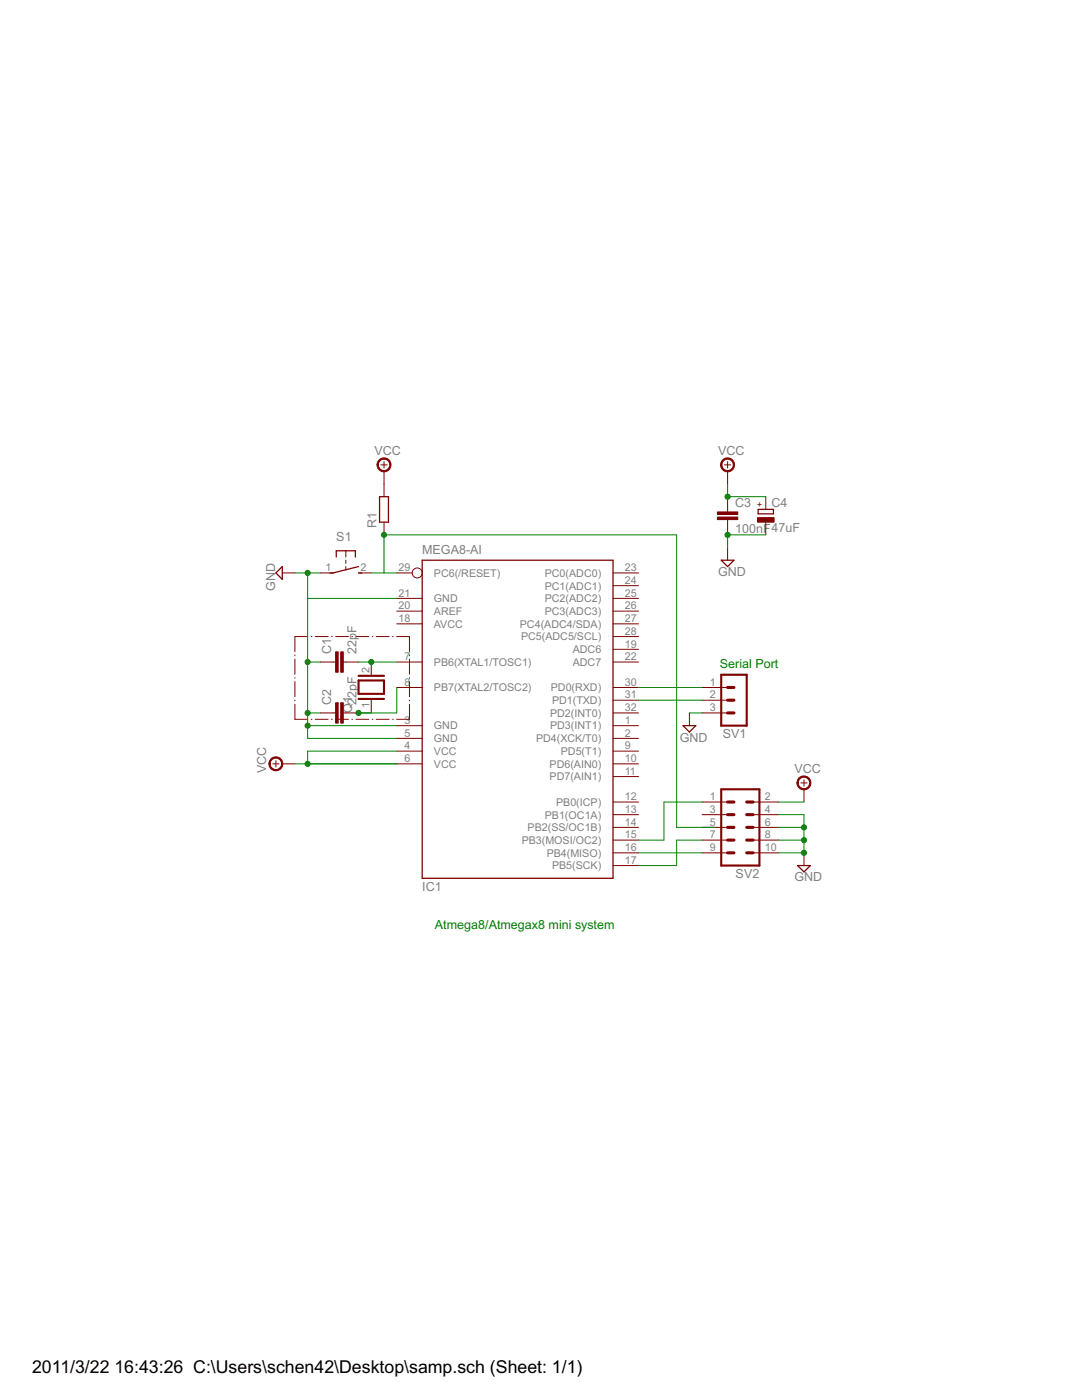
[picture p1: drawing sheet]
<svg xmlns="http://www.w3.org/2000/svg" width="216mm" height="279mm" viewBox="0 0 216 279" stroke-linecap="round" stroke-linejoin="round" font-family="sans-serif">
<g fill="#800000" stroke="#800000" stroke-width=".2">
<path d="M58.8 127h2.6z"/>
<path d="M62.1 127h.1z"/>
<path d="M62.9 127h2.6z"/>
<path d="M66.1 127h.2z"/>
<path d="M67 127h2.5z"/>
<path d="M70.2 127h.1z"/>
<path d="M71 127h2.6z"/>
<path d="M74.3 127h.1z"/>
<path d="M75.1 127h2.5z"/>
<path d="M78.3 127h.2z"/>
<path d="M79.1 127h2.6z"/>
<path d="M81.7 127v3z"/>
<path d="M81.7 130.7v.2z"/>
<path d="M81.7 131.6v3z"/>
<path d="M81.7 135.2v.2z"/>
<path d="M81.7 136v3z"/>
<path d="M81.7 139.7v.2z"/>
<path d="M81.7 140.5v3.1z"/>
<path d="M79.1 143.6h2.6z"/>
<path d="M78.3 143.6h.2z"/>
<path d="M75.1 143.6h2.5z"/>
<path d="M74.3 143.6h.1z"/>
<path d="M71 143.6h2.6z"/>
<path d="M70.2 143.6h.1z"/>
<path d="M67 143.6h2.5z"/>
<path d="M66.1 143.6h.2z"/>
<path d="M62.9 143.6h2.6z"/>
<path d="M62.1 143.6h.1z"/>
<path d="M58.8 143.6h2.6z"/>
<path d="M58.8 140.5v3.1z"/>
<path d="M58.8 139.7v.2z"/>
<path d="M58.8 136v3z"/>
<path d="M58.8 135.2v.2z"/>
<path d="M58.8 131.6v3z"/>
<path d="M58.8 130.7v.2z"/>
<path d="M58.8 127v3z"/>
<path d="M122.3 172.7h5.1z"/>
<path d="M79.2 137.2h5z"/>
<path d="M79.2 132.1h5z"/>
<path d="M79.2 144.8h5z"/>
<path d="M79.2 147.4h5z"/>
<path d="M79.2 149.9h5z"/>
<path d="M79.2 152.4h5z"/>
<path d="M79.2 119.4h5z"/>
<path d="M79.2 122h5z"/>
<path d="M79.2 124.5h5z"/>
<path d="M122.3 170.2h5.1z"/>
<path d="M122.3 167.7h5.1z"/>
<path d="M122.3 165.1h5.1z"/>
<path d="M122.3 162.6h5.1z"/>
<path d="M122.3 160.1h5.1z"/>
<path d="M122.3 155h5.1z"/>
<path d="M122.3 152.4h5.1z"/>
<path d="M122.3 149.9h5.1z"/>
<path d="M122.3 147.4h5.1z"/>
<path d="M122.3 144.8h5.1z"/>
<path d="M122.3 142.3h5.1z"/>
<path d="M122.3 139.7h5.1z"/>
<path d="M122.3 137.2h5.1z"/>
<path d="M122.3 132.1h5.1z"/>
<path d="M122.3 129.6h5.1z"/>
<path d="M122.3 127h5.1z"/>
<path d="M122.3 124.5h5.1z"/>
<path d="M122.3 122h5.1z"/>
<path d="M122.3 119.4h5.1z"/>
<path d="M122.3 116.9h5.1z"/>
<path d="M122.3 114.3h5.1z"/>
<path d="M79.2 114.3h3.1z"/>
<path d="M74.1 132.1v2.6z"/>
<path d="M74.1 139.7v2.6z"/>
<path d="M63.9 132.1h2.6z"/>
<path d="M69 132.1h2.5z"/>
<path d="M66.5 132.1h.5z"/>
<path d="M68.5 132.1h.5z"/>
<path d="M63.9 142.3h2.6z"/>
<path d="M69 142.3h2.5z"/>
<path d="M66.5 142.3h.5z"/>
<path d="M68.5 142.3h.5z"/>
<path d="M145.2 99.1v2.6z"/>
<path d="M145.2 104.2v2.5z"/>
<path d="M145.2 101.7v.5z"/>
<path d="M145.2 103.7v.5z"/>
<path d="M152.8 104.2v2.5z"/>
<path d="M152.8 99.1v2.6z"/>
<path d="M76.6 96.6v2.5z"/>
<path d="M76.6 104.2v2.5z"/>
<path d="M76.6 94v2.6z"/>
<path d="M76 92.8h1.3z"/>
<path d="M76.6 92.1v1.3z"/>
<path d="M56.3 114.3h2.5z"/>
<path d="M63.9 114.3h2.6z"/>
<path d="M71.5 114.3h2.6z"/>
<path d="M69 111.8v.6z"/>
<path d="M69 113.1v.6z"/>
<path d="M69 109.9v1.3z"/>
<path d="M56.3 152.4h2.5z"/>
<path d="M55.1 151.8v1.3z"/>
<path d="M54.4 152.4h1.3z"/>
<path d="M145.2 94v2.6z"/>
<path d="M144.5 92.8h1.3z"/>
<path d="M145.2 92.1v1.3z"/>
<path d="M145.2 109.3v2.5z"/>
<path d="M137.6 142.3v2.5z"/>
<path d="M140.1 137.2h5.1z"/>
<path d="M140.1 139.7h5.1z"/>
<path d="M140.1 142.3h5.1z"/>
<path d="M140.1 160.1h5.1z"/>
<path d="M140.1 162.6h5.1z"/>
<path d="M140.1 165.1h5.1z"/>
<path d="M150.3 160.1h5z"/>
<path d="M150.3 162.6h5z"/>
<path d="M150.3 165.1h5z"/>
<path d="M140.1 167.7h5.1z"/>
<path d="M140.1 170.2h5.1z"/>
<path d="M150.3 167.7h5z"/>
<path d="M150.3 170.2h5z"/>
<path d="M160.4 157.5v2.6z"/>
<path d="M159.8 156.3h1.3z"/>
<path d="M160.4 155.6v1.3z"/>
<path d="M160.4 170.2v2.5z"/>
<path d="M75.6 91.8a1.39 1.39 0 0 1 2.2 .3 1.39 1.39 0 0 1-.8 2 1.39 1.39 0 0 1-1.8-1.3h.3a1.15 1.15 0 0 1 1.6-1.1 1.15 1.15 0 0 1 .3 1.9 1.15 1.15 0 0 1-1.9-.6v-.2h-.3z" fill-rule="evenodd"/>
<path d="M54 151.5a1.4 1.4 0 0 1 2.2 .2 1.4 1.4 0 0 1-.8 2.1 1.4 1.4 0 0 1-1.7-1.4h.2a1.14 1.14 0 0 1 1.7-.9 1.14 1.14 0 0 1 .1 1.9 1.14 1.14 0 0 1-1.8-.7v-.3h-.2z" fill-rule="evenodd"/>
<path d="M144.2 91.8a1.39 1.39 0 0 1 2.2 .3 1.39 1.39 0 0 1-.9 2 1.39 1.39 0 0 1-1.7-1.3h.2a1.14 1.14 0 0 1 1.6-1.1 1.14 1.14 0 0 1 .3 1.9 1.14 1.14 0 0 1-1.8-.6l-.1-.2h-.2z" fill-rule="evenodd"/>
<path d="M159.4 155.3a1.4 1.4 0 0 1 2.2 .2 1.4 1.4 0 0 1-.8 2.1 1.4 1.4 0 0 1-1.8-1.3h.3a1.14 1.14 0 0 1 1.7-1 1.14 1.14 0 0 1 .1 1.9 1.14 1.14 0 0 1-1.8-.7v-.2h-.3z" fill-rule="evenodd"/>
</g>
<g fill="#800000" stroke="#800000" stroke-width=".25">
<path d="M84.2 111.8h38.1z"/>
<path d="M122.3 111.8v63.5z"/>
<path d="M84.2 175.3h38.1z"/>
<path d="M84.2 111.8v63.5z"/>
<path d="M151.3 102.6h3z"/>
<path d="M154.3 101.7v.9z"/>
<path d="M151.3 101.7v.9z"/>
<path d="M151.3 101.7h3z"/>
<path d="M77.5 99.1v5.1z"/>
<path d="M75.7 99.1v5.1z"/>
<path d="M75.7 99.1h1.8z"/>
<path d="M75.7 104.2h1.8z"/>
<path d="M56.3 113.1v2.5z"/>
<path d="M55.1 114.3l1.2 1.3z"/>
<path d="M55.1 114.3l1.2-1.2z"/>
<path d="M65.8 114.3h.7z"/>
<path d="M71.5 114.3h.7z"/>
<path d="M66.5 114.3l2.5-.6z"/>
<path d="M70.9 109.9v1.3z"/>
<path d="M67.1 109.9v1.3z"/>
<path d="M69 109.9h1.9z"/>
<path d="M67.1 109.9h1.9z"/>
<path d="M69 113.7l2.5-.6z"/>
<path d="M143.9 111.8h2.6z"/>
<path d="M146.5 111.8l-1.3 1.3z"/>
<path d="M143.9 111.8l1.3 1.3z"/>
<path d="M136.3 144.8h2.5z"/>
<path d="M138.8 144.8l-1.2 1.3z"/>
<path d="M136.3 144.8l1.3 1.3z"/>
<path d="M159.2 172.7h2.5z"/>
<path d="M161.7 172.7l-1.3 1.3z"/>
<path d="M159.2 172.7l1.2 1.3z"/>
</g>
<circle cx="83.2" cy="114.3" r=".99" fill="none" stroke="#800000" stroke-width=".2"/>
<g fill="#800000" stroke="#800000" stroke-width=".42">
<path d="M71.5 135.8v2.7z"/>
<path d="M71.5 135.8h5.1z"/>
<path d="M76.6 135.8v2.7z"/>
<path d="M71.5 138.5h5.1z"/>
<path d="M71.5 134.9h5.1z"/>
<path d="M71.5 139.5h5.1z"/>
<path d="M143.9 134.7h5.1z"/>
<path d="M149 134.7v10.1z"/>
<path d="M143.9 134.7v10.1z"/>
<path d="M143.9 144.8h5.1z"/>
<path d="M143.9 157.5h7.6z"/>
<path d="M151.5 157.5v15.2z"/>
<path d="M143.9 157.5v15.2z"/>
<path d="M143.9 172.7h7.6z"/>
</g>
<g fill="#800000" stroke="#800000" stroke-width=".2">
<path d="M68 130.1h.5v4.1h-.5z"/>
<path d="M67 130.1h.5v4.1h-.5z"/>
<path d="M68 140.3h.5v4h-.5z"/>
<path d="M67 140.3h.5v4h-.5z"/>
<path d="M143.2 103.2h4v.5h-4z"/>
<path d="M143.2 102.2h4v.5h-4z"/>
<path d="M151.2 103.3h3.3v.9h-3.3z"/>
</g>
<g fill="#800000" stroke="#800000" stroke-width=".61">
<path d="M145.2 142.3h1.3z"/>
<path d="M145.2 139.7h1.3z"/>
<path d="M145.2 137.2h1.3z"/>
<path d="M145.2 165.1h1.3z"/>
<path d="M145.2 162.6h1.3z"/>
<path d="M145.2 160.1h1.3z"/>
<path d="M149 165.1h1.3z"/>
<path d="M149 162.6h1.3z"/>
<path d="M149 160.1h1.3z"/>
<path d="M145.2 170.2h1.3z"/>
<path d="M145.2 167.7h1.3z"/>
<path d="M149 170.2h1.3z"/>
<path d="M149 167.7h1.3z"/>
</g>
<g fill="#008000" stroke="#008000" stroke-width=".2">
<path d="M79.2 137.2v5.1z"/>
<path d="M71.5 142.3h7.7z"/>
<path d="M71.5 142.3h2.6z"/>
<path d="M71.5 132.1h2.6z"/>
<path d="M74.1 132.1h5.1z"/>
<path d="M58.8 152.4h2.6z"/>
<path d="M61.4 152.4h17.8z"/>
<path d="M61.4 149.9v2.5z"/>
<path d="M61.4 149.9h17.8z"/>
<path d="M145.2 96.6v2.5z"/>
<path d="M145.2 99.1h7.6z"/>
<path d="M155.3 160.1h5.1z"/>
<path d="M61.4 119.4h17.8z"/>
<path d="M61.4 132.1h2.5z"/>
<path d="M61.4 119.4v12.7z"/>
<path d="M61.4 132.1v10.2z"/>
<path d="M61.4 142.3h2.5z"/>
<path d="M61.4 144.8h17.8z"/>
<path d="M61.4 142.3v2.5z"/>
<path d="M61.4 147.4h17.8z"/>
<path d="M61.4 144.8v2.6z"/>
<path d="M61.4 114.3h2.5z"/>
<path d="M58.8 114.3h2.6z"/>
<path d="M61.4 114.3v5.1z"/>
<path d="M145.2 106.7h7.6z"/>
<path d="M145.2 106.7v2.6z"/>
<path d="M137.6 142.3h2.5z"/>
<path d="M155.3 162.6h5.1z"/>
<path d="M160.4 162.6v2.5z"/>
<path d="M160.4 165.1v2.6z"/>
<path d="M160.4 167.7v2.5z"/>
<path d="M155.3 165.1h5.1z"/>
<path d="M155.3 167.7h5.1z"/>
<path d="M155.3 170.2h5.1z"/>
<path d="M127.4 137.2h12.7z"/>
<path d="M127.4 139.7h12.7z"/>
<path d="M127.4 167.7h5.1z"/>
<path d="M132.5 160.1v7.6z"/>
<path d="M132.5 160.1h7.6z"/>
<path d="M127.4 172.7h7.6z"/>
<path d="M135 167.7v5z"/>
<path d="M135 167.7h5.1z"/>
<path d="M127.4 170.2h12.7z"/>
<path d="M74.1 114.3h2.5z"/>
<path d="M76.6 114.3h2.6z"/>
<path d="M76.6 106.7v7.6z"/>
<path d="M76.6 106.7h58.4z"/>
<path d="M135 106.7v58.4z"/>
<path d="M135 165.1h5.1z"/>
<path d="M140.1 165.1h2.5z"/>
<circle cx="71.5" cy="142.3" r=".51"/>
<circle cx="74.1" cy="132.1" r=".51"/>
<circle cx="61.4" cy="152.4" r=".51"/>
<circle cx="145.2" cy="99.1" r=".51"/>
<circle cx="61.4" cy="132.1" r=".51"/>
<circle cx="61.4" cy="142.3" r=".51"/>
<circle cx="61.4" cy="144.8" r=".51"/>
<circle cx="61.4" cy="114.3" r=".51"/>
<circle cx="145.2" cy="106.7" r=".51"/>
<circle cx="160.4" cy="170.2" r=".51"/>
<circle cx="160.4" cy="167.7" r=".51"/>
<circle cx="160.4" cy="165.1" r=".51"/>
<circle cx="76.6" cy="106.7" r=".51"/>
</g>
<g font-size="4">
<text x="6.4" y="274.1">2011/3/22</text>
<text x="22.8" y="274.1">16:43:26 C:\Users\schen42\Desktop\samp.sch (Sheet: 1/1)</text>
</g>
<g font-size="2.8" fill="#808080">
<text x="74.7" y="90.9">VCC</text>
<text x="143.3" y="90.9">VCC</text>
<text x="146.7" y="101.3">C3</text>
<text x="153.9" y="101.2">C4</text>
<text x="75.1" y="105.5" transform="rotate(-90 75.1 105.5)">R1</text>
<text x="146.7" y="106.4">100nF47uF</text>
<text x="67.1" y="108">S1</text>
<text x="84.2" y="110.5">MEGA8-AI</text>
<text x="54.9" y="118" transform="rotate(-90 54.9 118)">GND</text>
<text x="143.3" y="115">GND</text>
<text x="66.1" y="130.6" transform="rotate(-90 66.1 130.6)">C1</text>
<text x="71.2" y="130.6" transform="rotate(-90 71.2 130.6)">22p</text>
<text x="71.2" y="126.4" transform="rotate(-90 71.2 126.4)">F</text>
<text x="66.1" y="140.8" transform="rotate(-90 66.1 140.8)">C2</text>
<text x="70.3" y="142.3" transform="rotate(-90 70.3 142.3)">Q1</text>
<text x="71.2" y="140.8" transform="rotate(-90 71.2 140.8)">22pF</text>
<text x="135.7" y="148">GND</text>
<text x="144.2" y="147.4">SV1</text>
<text x="53.1" y="154.3" transform="rotate(-90 53.1 154.3)">VCC</text>
<text x="158.5" y="154.3">VCC</text>
<text x="84.2" y="177.8">IC1</text>
<text x="146.8" y="175.3">SV2</text>
<text x="158.5" y="175.9">GND</text>
</g>
<g font-size="2.8" fill="#008000">
<text x="143.7" y="133.4">Serial Port</text>
<text x="86.8" y="185.4">Atmega8/Atmegax8 mini system</text>
</g>
<g font-size="2.4" fill="#808080">
<text x="64.9" y="114">1</text>
<text x="71.9" y="114">2</text>
<text x="79.5" y="114">29</text>
<text x="124.7" y="114">23</text>
<text x="79.5" y="119.1">21</text>
<text x="86.6" y="115.1">PC6(/RESET)</text>
<text x="108.7" y="117.7">PC1(ADC1)</text>
<text x="108.7" y="115.1">PC0(ADC0)</text>
<text x="124.7" y="119.1">25</text>
<text x="124.7" y="116.5">24</text>
<text x="79.5" y="121.6">20</text>
<text x="79.5" y="124.2">18</text>
<text x="86.6" y="120.2">GND</text>
<text x="86.6" y="122.7">AREF</text>
<text x="86.6" y="125.3">AVCC</text>
<text x="103.7" y="125.3">PC4(ADC4/SDA)</text>
<text x="108.7" y="122.7">PC3(ADC3)</text>
<text x="108.7" y="120.2">PC2(ADC2)</text>
<text x="124.7" y="124.2">27</text>
<text x="124.7" y="121.6">26</text>
<text x="80.7" y="131.8">7</text>
<text x="104" y="127.8">PC5(ADC5/SCL)</text>
<text x="114.3" y="130.3">ADC6</text>
<text x="124.7" y="131.8">22</text>
<text x="124.7" y="129.2">19</text>
<text x="124.7" y="126.7">28</text>
<text x="73.7" y="134.3" transform="rotate(-90 73.7 134.3)">2</text>
<text x="80.7" y="136.8">8</text>
<text x="86.6" y="138">PB7(XTAL2/TOSC2)</text>
<text x="86.6" y="132.9">PB6(XTAL1/TOSC1)</text>
<text x="109.9" y="138">PD0(RXD)</text>
<text x="114.3" y="132.9">ADC7</text>
<text x="124.7" y="136.8">30</text>
<text x="141.7" y="136.8">1</text>
<text x="73.7" y="141.3" transform="rotate(-90 73.7 141.3)">1</text>
<text x="109.8" y="143">PD2(INT0)</text>
<text x="110.1" y="140.5">PD1(TXD)</text>
<text x="124.7" y="141.9">32</text>
<text x="124.7" y="139.4">31</text>
<text x="141.7" y="139.4">2</text>
<text x="141.7" y="141.9">3</text>
<text x="80.7" y="144.5">3</text>
<text x="80.7" y="147">5</text>
<text x="80.7" y="149.5">4</text>
<text x="86.6" y="145.6">GND</text>
<text x="86.6" y="148.1">GND</text>
<text x="107" y="148.1">PD4(XCK/T0)</text>
<text x="109.8" y="145.6">PD3(INT1)</text>
<text x="124.7" y="149.5">9</text>
<text x="124.7" y="147">2</text>
<text x="124.7" y="144.5">1</text>
<text x="80.7" y="152.1">6</text>
<text x="86.6" y="150.7">VCC</text>
<text x="86.6" y="153.2">VCC</text>
<text x="109.7" y="155.7">PD7(AIN1)</text>
<text x="109.7" y="153.2">PD6(AIN0)</text>
<text x="111.9" y="150.7">PD5(T1)</text>
<text x="124.7" y="154.6">11</text>
<text x="124.7" y="152.1">10</text>
<text x="111" y="160.8">PB0(ICP)</text>
<text x="124.7" y="159.7">12</text>
<text x="141.7" y="159.7">1</text>
<text x="152.6" y="159.7">2</text>
<text x="105.3" y="165.9">PB2(SS/OC1B)</text>
<text x="108.7" y="163.4">PB1(OC1A)</text>
<text x="124.7" y="167.3">15</text>
<text x="124.7" y="164.8">14</text>
<text x="124.7" y="162.2">13</text>
<text x="141.7" y="162.2">3</text>
<text x="141.7" y="164.8">5</text>
<text x="141.7" y="167.3">7</text>
<text x="152.6" y="162.2">4</text>
<text x="152.6" y="164.8">6</text>
<text x="152.6" y="167.3">8</text>
<text x="104.1" y="168.4">PB3(MOSI/OC2)</text>
<text x="109.1" y="171">PB4(MISO)</text>
<text x="110.1" y="173.5">PB5(SCK)</text>
<text x="124.7" y="172.4">17</text>
<text x="124.7" y="169.9">16</text>
<text x="141.7" y="169.9">9</text>
<text x="152.6" y="169.9">10</text>
</g>
<text font-size="2" fill="#800000" x="152.2" y="101.3" transform="rotate(-90 152.2 101.3)">+</text>
</svg>
